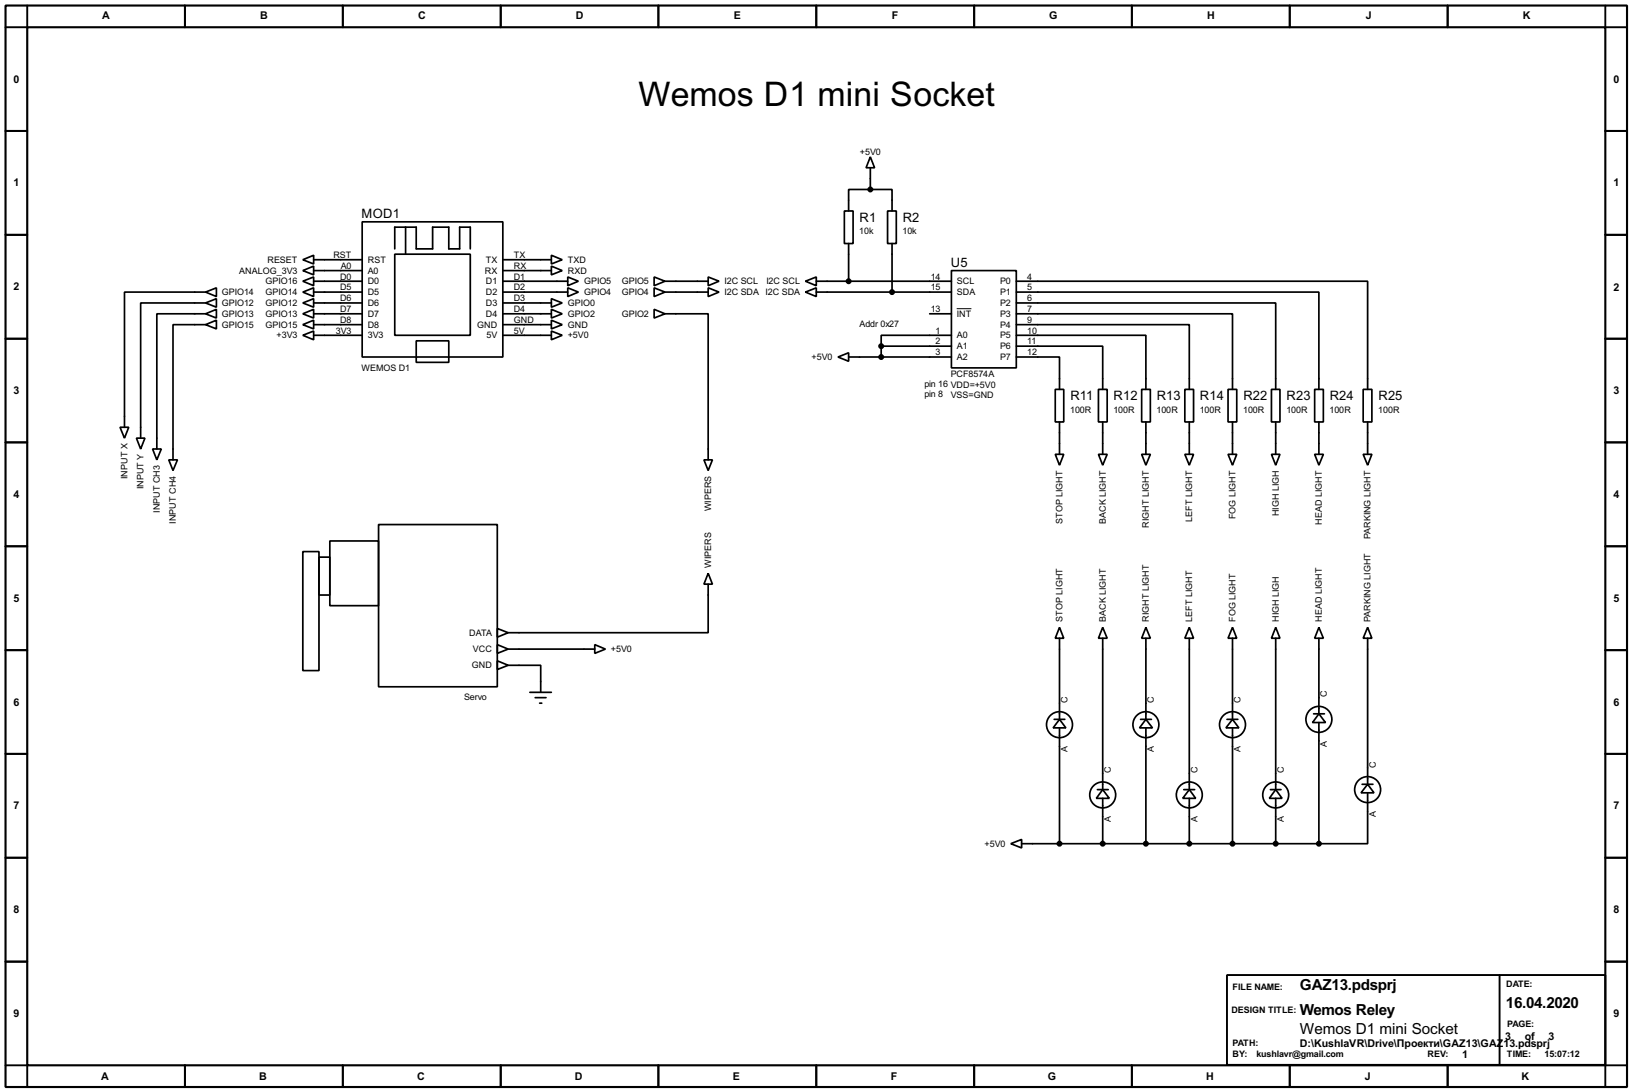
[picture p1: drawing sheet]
<svg xmlns="http://www.w3.org/2000/svg" width="383mm" height="256mm" viewBox="0 0 383 256" stroke-linecap="round" stroke-linejoin="round" font-family="sans-serif">
<path d="M1.3 1.3h381v254h-381zM6.4 6.4h370.8v243.8h-370.8z" fill="none" stroke="#000" stroke-width=".5"/>
<g fill="none" stroke="#000" stroke-width=".45">
<path d="M6.4 1.3v5.1h-5.1M43.5 1.3v5.1M80.6 1.3v5.1M117.7 1.3v5.1M154.7 1.3v5.1M191.8 1.3v5.1M228.9 1.3v5.1M266 1.3v5.1M303.1 1.3v5.1M340.2 1.3v5.1M377.2 1.3v5.1h5.1M1.3 30.8h5.1"/>
<path d="M377.2 30.8h5.1M1.3 55.2h5.1M377.2 55.2h5.1M1.3 79.6h5.1M377.2 79.6h5.1M1.3 103.9h5.1M377.2 103.9h5.1M1.3 128.3h5.1M377.2 128.3h5.1M1.3 152.7h5.1M377.2 152.7h5.1M1.3 177.1h5.1"/>
<path d="M377.2 177.1h5.1M1.3 201.5h5.1M377.2 201.5h5.1M1.3 225.9h5.1M288.3 229h88.9v21.1h-88.9zM352.4 229v21.1M377.2 225.9h5.1M1.3 250.2h5.1v5.1M43.5 250.2v5.1M80.6 250.2v5.1M117.7 250.2v5.1M154.7 250.2v5.1"/>
<path d="M191.8 250.2v5.1M228.9 250.2v5.1M266 250.2v5.1M303.1 250.2v5.1M340.2 250.2v5.1M382.3 250.2h-5.1v5.1"/>
</g>
<g fill="none" stroke="#000" stroke-width=".4">
<path d="M204.5 36.9l1 2.5h-2zM204.5 39.4v5.1M85.1 52.1h33.1v31.8h-33.1zM92.8 59.7h17.7v19.1h-17.7zM92.8 58.5v-5.1h5v5.1h3.9v-5.1h3.8v5.1h2.5v-5.1h2.5v5.1M95.3 53.4v6.3M129.6 60l2.5 1-2.5 1zM198.4 49.6h2.1v7.6h-2.1zM199.4 57.2v8.9M204.5 44.5h-5.1v5.1M204.5 44.5h5.1v5.1M208.6 49.6h2v7.6h-2z"/>
<path d="M209.6 57.2v11.4M48.3 76.3l2.6-1.1v2.1zM48.3 73.7l2.6-1v2zM48.3 71.2l2.6-1v2zM48.3 68.6l2.6-1v2.1zM48.3 76.3h-7.6v31.7M48.3 73.7h-11.4v31.8M48.3 71.2h-15.2v31.7M48.3 68.6h-19v31.8M71.2 61l2.5-1v2zM71.2 63.6l2.5-1.1v2.1zM71.2 66.1l2.5-1v2z"/>
<path d="M71.2 68.6l2.5-1v2.1zM71.2 71.2l2.5-1v2zM71.2 73.7l2.5-1v2zM71.2 76.3l2.5-1.1v2.1zM71.2 78.8l2.5-1v2zM73.7 61h11.4M73.7 63.6h11.4M73.7 66.1h11.4M73.7 68.6h11.4M73.7 71.2h11.4M73.7 73.7h11.4M73.7 76.3h11.4"/>
<path d="M73.7 78.8h11.4M118.2 61h11.4M118.2 63.6h11.4M118.2 66.1h15.2M118.2 68.6h15.2M118.2 71.2h11.4M118.2 73.7h11.4M118.2 76.3h11.4M118.2 78.8h11.4M129.6 77.8l2.5 1-2.5 1zM129.6 75.2l2.5 1.1-2.5 1zM129.6 72.7l2.5 1-2.5 1z"/>
<path d="M129.6 70.2l2.5 1-2.5 1zM129.6 62.5l2.5 1.1-2.5 1zM133.4 67.6l2.5 1-2.5 1.1zM133.4 65.1l2.5 1-2.5 1zM153.7 65.1l2.6 1-2.6 1zM153.7 67.6l2.6 1-2.6 1.1zM153.7 72.7l2.6 1-2.6 1zM156.3 73.7h10.1v34.3M156.3 66.1h10.1M156.3 68.6h10.1M166.4 65.1l2.6 1-2.6 1zM166.4 67.6l2.6 1-2.6 1.1z"/>
<path d="M189.3 66.1l2.5-1v2zM189.3 68.6l2.5-1v2.1zM191.8 66.1h31.8M191.8 68.6h31.8M218.5 73.7h5.1M223.6 63.6h15.2v22.8h-15.2zM223.6 78.8h-16.5v2.5M238.8 78.8h30.5v12.7M238.8 76.3h40.7v15.2M238.8 73.7h50.8v17.8M238.8 71.2h61v20.3M238.8 68.6h71.1v22.9"/>
<path d="M238.8 66.1h82.6v25.4M97.8 80.1h7.7v5h-7.7zM196.9 83.9l2.5-1v2zM199.4 83.9h24.2M207.1 81.3h16.5M207.1 81.3v2.6M238.8 83.9h10.2v7.6M238.8 81.3h20.3v10.2M248 91.5h2v7.6h-2zM249 99.1v7.6M258.1 91.5h2.1v7.6h-2.1zM259.1 99.1v7.6"/>
<path d="M268.3 91.5h2v7.6h-2zM269.3 99.1v7.6M278.4 91.5h2.1v7.6h-2.1zM279.5 99.1v7.6M288.6 91.5h2v7.6h-2zM289.6 99.1v7.6M298.8 91.5h2v7.6h-2zM299.8 99.1v7.6M308.9 91.5h2.1v7.6h-2.1zM309.9 99.1v7.6M320.3 91.5h2.1v7.6h-2.1zM321.4 99.1v7.6"/>
<path d="M28.2 100.4h2.1l-1 2.5zM32.1 102.9h2l-1 2.6zM35.9 105.5h2l-1 2.5zM39.7 108h2l-1 2.5zM165.4 108h2l-1 2.5zM248 106.7h2l-1 2.6zM258.1 106.7h2.1l-1.1 2.6zM268.3 106.7h2l-1 2.6zM278.4 106.7h2.1l-1 2.6zM288.6 106.7h2l-1 2.6zM298.8 106.7h2l-1 2.6zM308.9 106.7h2.1l-1.1 2.6z"/>
<path d="M320.3 106.7h2.1l-1 2.6zM71.2 129.6h3.8v27.9h-3.8zM75 130.9h2.5v8.9h-2.5zM77.5 127.1h11.5v15.2h-11.5zM89 123.2h27.9v38.1h-27.9zM166.4 134.7l1 2.5h-2zM166.4 137.2v11.4h-47M116.9 155.2l2.5 1.1-2.5 1zM116.9 151.4l2.5 1.1-2.5 1zM116.9 147.6l2.5 1-2.5 1.1zM119.4 156.3h7.7v6.3M119.4 152.5h20.4"/>
<path d="M139.8 151.4l2.5 1.1-2.5 1zM249 147.4l1 2.5h-2zM249 149.9v19.1M259.1 147.4l1.1 2.5h-2.1zM259.1 149.9v35.6M269.3 147.4l1 2.5h-2zM269.3 149.9v19.1M279.5 147.4l1 2.5h-2.1zM279.5 149.9v35.6M289.6 147.4l1 2.5h-2zM289.6 149.9v19.1M299.8 147.4l1 2.5h-2z"/>
<path d="M299.8 149.9v35.6M309.9 147.4l1.1 2.5h-2.1zM309.9 149.9v17.8M321.4 147.4l1 2.5h-2.1zM321.4 149.9v34.3M124.5 162.6h5.1M125.8 163.9h2.5M126.8 165.2h.5M247.7 169h2.5M249 169l1.5 2h-3zM249 171v27.2M268 169h2.6"/>
<path d="M269.3 169l1.5 2h-3zM269.3 171v27.2M288.3 169h2.6M289.6 169l1.5 2h-3zM289.6 171v27.2M308.7 167.7h2.5M309.9 167.7l1.6 2h-3.1zM309.9 169.7v28.5M237.5 198.2l2.6-1v2zM240.1 198.2h69.8M257.9 185.5h2.5M259.1 185.5l1.6 2h-3.1z"/>
<path d="M259.1 187.5v10.7M278.2 185.5h2.5M279.5 185.5l1.5 2h-3.1zM279.5 187.5v10.7M298.5 185.5h2.5M299.8 185.5l1.5 2h-3zM299.8 187.5v10.7M320.1 184.2h2.5M321.4 184.2l1.5 2h-3.1zM321.4 186.2v12h-11.5"/>
<circle cx="248.9" cy="170.2" r="3.1"/>
<circle cx="269.2" cy="170.2" r="3.1"/>
<circle cx="289.6" cy="170.2" r="3.1"/>
<circle cx="309.9" cy="169" r="3.1"/>
<circle cx="259.1" cy="186.7" r="3.1"/>
<circle cx="279.4" cy="186.7" r="3.1"/>
<circle cx="299.7" cy="186.7" r="3.1"/>
<circle cx="321.3" cy="185.5" r="3.1"/>
</g>
<path d="M224.8 72.5h3.5" fill="none" stroke="#000" stroke-width=".23"/>
<g fill="#000" stroke="#000" stroke-width=".4">
<circle cx="204.5" cy="44.5" r=".5"/>
<circle cx="199.4" cy="66.1" r=".5"/>
<circle cx="209.6" cy="68.6" r=".5"/>
<circle cx="207" cy="83.9" r=".5"/>
<circle cx="207" cy="81.3" r=".5"/>
<circle cx="248.9" cy="198.2" r=".5"/>
<circle cx="259.1" cy="198.2" r=".5"/>
<circle cx="269.2" cy="198.2" r=".5"/>
<circle cx="279.4" cy="198.2" r=".5"/>
<circle cx="289.6" cy="198.2" r=".5"/>
<circle cx="299.7" cy="198.2" r=".5"/>
<circle cx="309.9" cy="198.2" r=".5"/>
</g>
<text font-size="8.9" x="150" y="25">Wemos D1 mini Socket</text>
<g font-size="4">
<text x="305.4" y="232.6">GAZ13.pdsprj</text>
<text x="305.4" y="238.4">Wemos Reley</text>
<text x="353.9" y="236.7">16.04.2020</text>
<text x="305.4" y="242.8">Wemos D1 mini Socket</text>
</g>
<g font-size="3.4">
<text x="85" y="51.3">MOD1</text>
<text x="202" y="52.1">R1</text>
<text x="212.1" y="52.1">R2</text>
<text x="223.4" y="62.8">U5</text>
<text x="251.5" y="94">R11</text>
<text x="261.7" y="94">R12</text>
<text x="271.8" y="94">R13</text>
<text x="282" y="94">R14</text>
<text x="292.2" y="94">R22</text>
<text x="302.3" y="94">R23</text>
<text x="312.5" y="94">R24</text>
<text x="323.9" y="94">R25</text>
</g>
<g font-size="2.8">
<text x="24" y="4.5">A</text>
<text x="61.1" y="4.5">B</text>
<text x="98.2" y="4.5">C</text>
<text x="135.3" y="4.5">D</text>
<text x="172.4" y="4.5">E</text>
<text x="209.6" y="4.5">F</text>
<text x="246.5" y="4.5">G</text>
<text x="283.6" y="4.5">H</text>
<text x="320.9" y="4.5">J</text>
<text x="357.8" y="4.5">K</text>
<text x="3.2" y="19.4">0</text>
<text x="379.1" y="19.4">0</text>
<text x="3.2" y="43.8">1</text>
<text x="379.1" y="43.8">1</text>
<text x="3.2" y="68.2">2</text>
<text x="379.1" y="68.4">2</text>
<text x="3.2" y="92.6">3</text>
<text x="379.1" y="92.6">3</text>
<text x="3.2" y="117">4</text>
<text x="379.1" y="117">4</text>
<text x="3.2" y="141.4">5</text>
<text x="379.1" y="141.4">5</text>
<text x="3.2" y="165.8">6</text>
<text x="379.1" y="165.8">6</text>
<text x="3.2" y="190.1">7</text>
<text x="379.1" y="190.1">7</text>
<text x="3.2" y="214.5">8</text>
<text x="379.1" y="214.5">8</text>
<text x="3.2" y="238.9">9</text>
<text x="379.1" y="238.9">9</text>
<text x="305.4" y="245.9">D:\KushlaVR\Drive\Проекти\GAZ13\GAZ13.pdsprj</text>
<text x="353.7" y="244.4">3</text>
<text x="358.3" y="244.4">of</text>
<text x="363.9" y="244.4">3</text>
<text x="343.6" y="248.4">1</text>
<text x="23.8" y="253.6">A</text>
<text x="60.9" y="253.6">B</text>
<text x="98" y="253.6">C</text>
<text x="135" y="253.6">D</text>
<text x="172.2" y="253.6">E</text>
<text x="209.3" y="253.6">F</text>
<text x="246.2" y="253.6">G</text>
<text x="283.4" y="253.6">H</text>
<text x="320.7" y="253.6">J</text>
<text x="357.5" y="253.6">K</text>
</g>
<g font-size="2.4">
<text x="202.1" y="36.3">+5V0</text>
<text x="201.9" y="55">10k</text>
<text x="212.1" y="55">10k</text>
<text x="56.2" y="64.2">ANALOG_3V3</text>
<text x="62.8" y="61.7">RESET</text>
<text x="78.3" y="60.6">RST</text>
<text x="79.9" y="65.6">D0</text>
<text x="80.1" y="63.1">A0</text>
<text x="86.4" y="61.7">RST</text>
<text x="86.4" y="64.2">A0</text>
<text x="113.9" y="64.2">RX</text>
<text x="114.1" y="61.7">TX</text>
<text x="120.7" y="60.6">TX</text>
<text x="120.7" y="63.1">RX</text>
<text x="120.7" y="65.6">D1</text>
<text x="133.4" y="64.2">RXD</text>
<text x="133.4" y="61.7">TXD</text>
<text x="218.7" y="65.6">14</text>
<text x="241.4" y="65.6">4</text>
<text x="52.1" y="71.9">GPIO12</text>
<text x="52.1" y="69.3">GPIO14</text>
<text x="62.4" y="66.7">GPIO16</text>
<text x="62.4" y="69.3">GPIO14</text>
<text x="62.4" y="71.9">GPIO12</text>
<text x="79.9" y="68.2">D5</text>
<text x="79.9" y="70.8">D6</text>
<text x="86.4" y="66.7">D0</text>
<text x="86.4" y="69.3">D5</text>
<text x="86.4" y="71.9">D6</text>
<text x="114.2" y="66.7">D1</text>
<text x="114.2" y="69.3">D2</text>
<text x="114.2" y="71.9">D3</text>
<text x="120.7" y="68.2">D2</text>
<text x="120.7" y="70.8">D3</text>
<text x="133.4" y="71.9">GPIO0</text>
<text x="137.2" y="69.3">GPIO4</text>
<text x="137.2" y="66.7">GPIO5</text>
<text x="146.1" y="66.7">GPIO5</text>
<text x="146.1" y="69.3">GPIO4</text>
<text x="170.2" y="66.7">I2C SCL</text>
<text x="170.2" y="69.3">I2C SDA I2C SDA</text>
<text x="180.1" y="66.7">I2C SCL</text>
<text x="218.7" y="68.2">15</text>
<text x="224.8" y="66.7">SCL</text>
<text x="224.8" y="69.3">SDA</text>
<text x="235" y="66.7">P0</text>
<text x="235" y="69.3">P1</text>
<text x="235" y="71.9">P2</text>
<text x="241.4" y="68.2">5</text>
<text x="241.4" y="70.8">6</text>
<text x="52.1" y="76.9">GPIO15</text>
<text x="52.1" y="74.4">GPIO13</text>
<text x="62.4" y="74.4">GPIO13</text>
<text x="62.4" y="76.9">GPIO15</text>
<text x="79.9" y="73.3">D7</text>
<text x="79.9" y="75.8">D8</text>
<text x="86.4" y="74.4">D7</text>
<text x="86.4" y="76.9">D8</text>
<text x="112.1" y="76.9">GND</text>
<text x="114.2" y="74.4">D4</text>
<text x="120.7" y="73.3">D4</text>
<text x="120.7" y="75.8">GND</text>
<text x="133.4" y="76.9">GND</text>
<text x="133.4" y="74.4">GPIO2</text>
<text x="146.1" y="74.4">GPIO2</text>
<text x="202" y="76.9">Addr 0x27</text>
<text x="218.7" y="73.3">13</text>
<text x="224.8" y="74.4">INT</text>
<text x="235" y="74.4">P3</text>
<text x="235" y="76.9">P4</text>
<text x="241.4" y="73.3">7</text>
<text x="241.4" y="75.8">9</text>
<text x="65" y="79.5">+3V3</text>
<text x="78.9" y="78.3">3V3</text>
<text x="86.4" y="79.5">3V3</text>
<text x="114.3" y="79.5">5V</text>
<text x="120.7" y="78.3">5V</text>
<text x="133.4" y="79.5">+5V0</text>
<text x="219.9" y="78.3">1</text>
<text x="219.9" y="80.9">2</text>
<text x="219.9" y="83.5">3</text>
<text x="224.8" y="79.5">A0</text>
<text x="224.8" y="82">A1</text>
<text x="235" y="79.5">P5</text>
<text x="235" y="82">P6</text>
<text x="241.4" y="78.3">10</text>
<text x="241.4" y="80.9">11</text>
<text x="241.4" y="83.5">12</text>
<text x="84.9" y="87.2">WEMOS D1</text>
<text x="190.7" y="84.6">+5V0</text>
<text x="223.4" y="88.5">PCF8574A</text>
<text x="224.8" y="84.6">A2</text>
<text x="235" y="84.6">P7</text>
<text x="217.2" y="93.4">pin 8</text>
<text x="217.2" y="90.8">pin 16 VDD=+5V0</text>
<text x="223.4" y="93.6">VSS=GND</text>
<text x="251.5" y="97">100R</text>
<text x="261.6" y="97">100R</text>
<text x="271.8" y="97">100R</text>
<text x="281.9" y="97">100R</text>
<text x="292.1" y="97">100R</text>
<text x="302.3" y="97">100R</text>
<text x="312.4" y="97">100R</text>
<text x="323.9" y="97">100R</text>
<text x="29.9" y="112.5" transform="rotate(-90 29.9 112.5)">INPUT X</text>
<text x="33.8" y="114.9" transform="rotate(-90 33.8 114.9)">INPUT Y</text>
<text x="37.5" y="120.4" transform="rotate(-90 37.5 120.4)">INPUT CH3</text>
<text x="41.4" y="123" transform="rotate(-90 41.4 123)">INPUT CH4</text>
<text x="167.1" y="120.1" transform="rotate(-90 167.1 120.1)">WIPERS</text>
<text x="249.7" y="123.1" transform="rotate(-90 249.7 123.1)">STOP LIGHT</text>
<text x="259.8" y="123.1" transform="rotate(-90 259.8 123.1)">BACK LIGHT</text>
<text x="270" y="124" transform="rotate(-90 270 124)">RIGHT LIGHT</text>
<text x="280.2" y="122.6" transform="rotate(-90 280.2 122.6)">LEFT LIGHT</text>
<text x="290.3" y="121.9" transform="rotate(-90 290.3 121.9)">FOG LIGHT</text>
<text x="300.5" y="121.3" transform="rotate(-90 300.5 121.3)">HIGH LIGH</text>
<text x="310.6" y="123.2" transform="rotate(-90 310.6 123.2)">HEAD LIGHT</text>
<text x="322.1" y="126.7" transform="rotate(-90 322.1 126.7)">PARKING LIGHT</text>
<text x="167.1" y="133.4" transform="rotate(-90 167.1 133.4)">WIPERS</text>
<text x="110.2" y="149.3">DATA</text>
<text x="249.7" y="146.1" transform="rotate(-90 249.7 146.1)">STOP LIGHT</text>
<text x="259.8" y="146.1" transform="rotate(-90 259.8 146.1)">BACK LIGHT</text>
<text x="270" y="146.1" transform="rotate(-90 270 146.1)">RIGHT LIGHT</text>
<text x="280.2" y="146.1" transform="rotate(-90 280.2 146.1)">LEFT LIGHT</text>
<text x="290.3" y="146.1" transform="rotate(-90 290.3 146.1)">FOG LIGHT</text>
<text x="300.5" y="146.1" transform="rotate(-90 300.5 146.1)">HIGH LIGH</text>
<text x="310.6" y="146.1" transform="rotate(-90 310.6 146.1)">HEAD LIGHT</text>
<text x="322.1" y="146.1" transform="rotate(-90 322.1 146.1)">PARKING LIGHT</text>
<text x="111.1" y="153.2">VCC</text>
<text x="143.6" y="153.2">+5V0</text>
<text x="110.9" y="157">GND</text>
<text x="109" y="164.5">Servo</text>
<text x="250.9" y="165.1" transform="rotate(-90 250.9 165.1)">C</text>
<text x="271.2" y="165.1" transform="rotate(-90 271.2 165.1)">C</text>
<text x="291.5" y="165.1" transform="rotate(-90 291.5 165.1)">C</text>
<text x="311.8" y="163.8" transform="rotate(-90 311.8 163.8)">C</text>
<text x="250.9" y="176.7" transform="rotate(-90 250.9 176.7)">A</text>
<text x="271.2" y="176.7" transform="rotate(-90 271.2 176.7)">A</text>
<text x="291.5" y="176.7" transform="rotate(-90 291.5 176.7)">A</text>
<text x="311.8" y="175.4" transform="rotate(-90 311.8 175.4)">A</text>
<text x="261" y="181.6" transform="rotate(-90 261 181.6)">C</text>
<text x="281.4" y="181.6" transform="rotate(-90 281.4 181.6)">C</text>
<text x="301.7" y="181.6" transform="rotate(-90 301.7 181.6)">C</text>
<text x="323.3" y="180.3" transform="rotate(-90 323.3 180.3)">C</text>
<text x="323.3" y="191.9" transform="rotate(-90 323.3 191.9)">A</text>
<text x="261" y="193.2" transform="rotate(-90 261 193.2)">A</text>
<text x="281.4" y="193.2" transform="rotate(-90 281.4 193.2)">A</text>
<text x="301.7" y="193.2" transform="rotate(-90 301.7 193.2)">A</text>
<text x="231.4" y="198.9">+5V0</text>
<text x="289.6" y="232.4">FILE NAME:</text>
<text x="353.9" y="231.9">DATE:</text>
<text x="289.3" y="237.9">DESIGN TITLE:</text>
<text x="289.6" y="245.7">PATH:</text>
<text x="354.1" y="241.3">PAGE:</text>
<text x="289.6" y="248.2">BY:</text>
<text x="295.2" y="248.2">kushlavr@gmail.com</text>
<text x="335.4" y="248.3">REV:</text>
<text x="354.1" y="248.3">TIME:</text>
<text x="362.9" y="248.3">15:07:12</text>
</g>
</svg>
